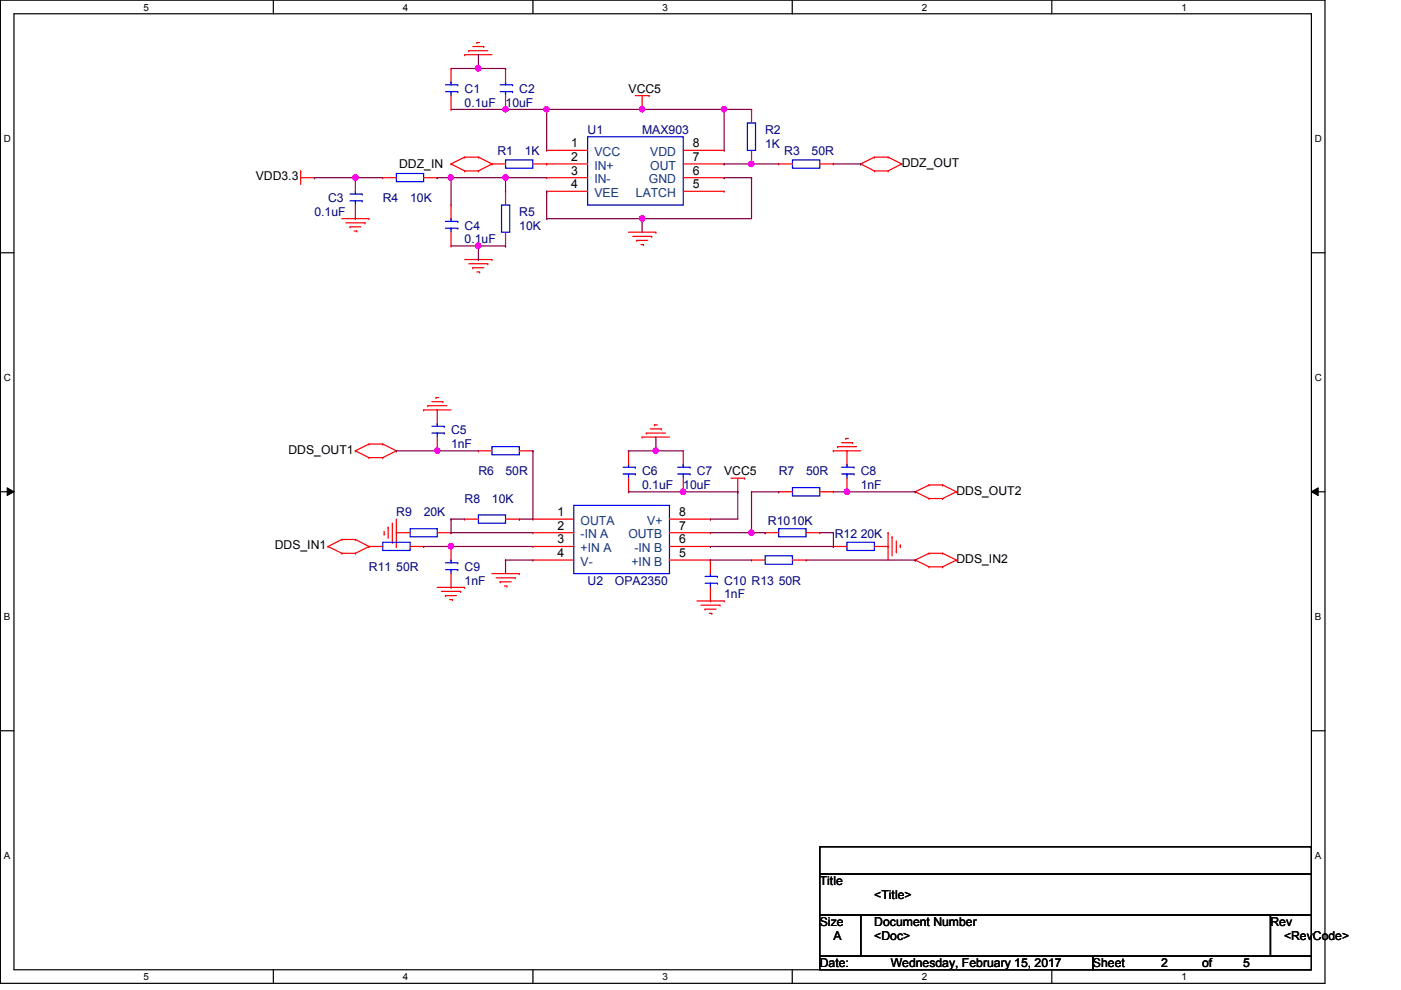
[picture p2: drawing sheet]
<svg xmlns="http://www.w3.org/2000/svg" width="297mm" height="210mm" viewBox="0 0 297 210" stroke-linecap="round" stroke-linejoin="round" font-family="sans-serif">
<path d="M.1 0h280.8v208.5h-280.8zM3 2.9h275v202.7h-275z" fill="none" stroke="#000" stroke-width=".25"/>
<g fill="#fff">
<path d="M30.4 .3h1.2v2.4h-1.2z"/>
<path d="M30.4 205.9h1.2v2.3h-1.2z"/>
</g>
<path d="M58 0v2.9M58 205.6v2.9" fill="none" stroke="#000" stroke-width=".25"/>
<g fill="#fff">
<path d="M85.4 .3h1.2v2.4h-1.2z"/>
<path d="M85.4 205.9h1.2v2.3h-1.2z"/>
</g>
<path d="M113 0v2.9M113 205.6v2.9" fill="none" stroke="#000" stroke-width=".25"/>
<g fill="#fff">
<path d="M140.5 .3h1.1v2.4h-1.1z"/>
<path d="M140.5 205.9h1.1v2.3h-1.1z"/>
</g>
<path d="M168 0v2.9M168 205.6v2.9" fill="none" stroke="#000" stroke-width=".25"/>
<g fill="#fff">
<path d="M195.4 .3h1.2v2.4h-1.2z"/>
<path d="M195.4 205.9h1.2v2.3h-1.2z"/>
</g>
<path d="M223 0v2.9M223 205.6v2.9" fill="none" stroke="#000" stroke-width=".25"/>
<g fill="#fff">
<path d="M250.5 .3h1.1v2.4h-1.1z"/>
<path d="M250.5 205.9h1.1v2.3h-1.1z"/>
<path d="M.8 28.2h1.5v2.4h-1.5z"/>
<path d="M278.8 28.2h1.4v2.4h-1.4z"/>
<path d="M.8 78.9h1.5v2.3h-1.5z"/>
<path d="M278.8 78.9h1.4v2.3h-1.4z"/>
</g>
<path d="M.1 53.6h2.9M278 53.6h2.9" fill="none" stroke="#000" stroke-width=".25"/>
<g fill="#fff">
<path d="M.8 129.6h1.4v2.3h-1.4z"/>
<path d="M278.8 129.6h1.3v2.3h-1.3z"/>
</g>
<path d="M.1 104.3h2.9M278 104.3h2.9" fill="none" stroke="#000" stroke-width=".25"/>
<path d="M1.5 103.4l1.5 .9-1.5 .8zM278 104.3l1.5-.9v1.7z" fill="#000"/>
<path d="M1.5 103.4l1.5 .9-1.5 .8zM278 104.3l1.5-.9v1.7z" fill="none" stroke="#000" stroke-width=".21"/>
<g fill="#fff">
<path d="M.8 180.3h1.4v2.3h-1.4z"/>
<path d="M278.8 180.3h1.3v2.3h-1.3z"/>
</g>
<path d="M.1 154.9h2.9M278 154.9h2.9M173.8 179.5h104.2v5.8h-104.2zM173.8 185.3h104.2v8.7h-104.2zM173.8 194h8.7v8.7h-8.7zM182.5 194h86.9v8.7h-86.9zM269.4 194h8.6v8.7h-8.6zM173.8 202.7h57.9v2.9h-57.9zM231.7 202.7h46.3v2.9h-46.3z" fill="none" stroke="#000" stroke-width=".25"/>
<g fill="none" stroke="#f00" stroke-width=".25">
<path d="M95.6 14.5h.1M95.6 14.5v2.9M98.5 11.6h.1M98.5 11.6h5.8M99.4 10.8h.1M99.4 10.8h4M100.2 9.9h2.4M101.1 9h.1M101.1 9h.6M102.6 9.9h.1M107.2 14.5h.1M107.2 14.5v2.9"/>
<path d="M63.8 36.2h.1M63.8 37.7h2.9M63.8 36.2v2.9M66.7 37.7h.1M75.3 37.7h.1M75.3 37.7v2.9M81.1 37.7h.1M81.1 37.7h2.9M89.8 37.7h2.9M92.7 37.7h.1M95.6 34.8h.1M95.6 23.2h.1"/>
<path d="M95.6 34.8l2.9 1.4M95.6 20.3v2.9M98.5 33.3h.1M98.5 36.2h.1M98.5 33.3l-2.9 1.5M98.5 33.3h2.9M98.5 36.2h2.9M101.4 33.3h.1M101.4 36.2h.1M101.4 33.3l2.9 1.5M104.3 34.8h.1M104.3 34.8l-2.9 1.4"/>
<path d="M104.3 34.8h2.9M107.2 23.2h.1M107.2 20.3v2.9M113 34.8h11.6M115.9 31.9h.1M115.9 34.8h.1M115.9 37.7h.1M115.9 37.7h8.7M115.9 31.9h8.7M134.7 20.3h2.9M136.1 23.2h.1M136.1 20.3v2.9"/>
<path d="M137.6 20.3h.1M144.9 37.7h8.6M144.9 34.8h8.6M144.9 31.9h8.6M153.5 31.9h.1M153.5 34.8h.1M153.5 37.7h.1M159.3 23.2h.1M159.3 34.8h.1M159.3 23.2v2.9M159.3 31.9v2.9M165.1 34.8h.1"/>
<path d="M165.1 34.8h2.9M173.8 34.8h2.9M176.7 34.8h.1M182.5 34.8h.1M182.5 34.8l2.9 1.4M185.4 36.2h.1M185.4 33.3h.1M185.4 33.3h2.9M185.4 36.2h2.9M185.4 33.3l-2.9 1.5M188.3 36.2h.1M188.3 33.3h.1"/>
<path d="M188.3 33.3l2.9 1.5M191.2 34.8h.1M191.2 34.8l-2.9 1.4M72.5 46.4h5.7M73.3 47.2h4.1M74.2 48.1h.1M74.2 48.1h2.3M75.1 49h.5M75.3 46.4h.1M75.3 43.5v2.9M75.6 49h.1M77.4 47.2h.1"/>
<path d="M78.2 46.4h.1M95.6 52.2h.1M95.6 43.5h.1M95.6 43.5v2.9M95.6 49.2v3M98.5 55h5.8M99.4 55.9h4M100.2 56.8h.1M100.2 56.8h2.4M101.1 57.7h.6M101.7 57.7h.1M103.4 55.9h.1"/>
<path d="M104.3 55h.1M107.2 52.2h.1M107.2 40.6h.1M107.2 40.6v2.9M107.2 49.2v3M115.9 40.6h.1M115.9 40.6h8.7M133.3 49.2h5.8M134.2 50.1h4M135 51h.1M135 51h2.3M135.9 51.9h.5"/>
<path d="M136.4 51.9h.1M138.2 50.1h.1M139.1 49.2h.1M144.9 40.6h8.6M153.5 40.6h.1M75.3 95.6h.1M75.3 95.6l2.9 1.4M78.2 94.1h.1M78.2 97h.1M78.2 94.1l-2.9 1.5M78.2 94.1h2.9M78.2 97h2.9"/>
<path d="M81.1 94.1h.1M81.1 97h.1M81.1 94.1l2.9 1.5M84 95.6h.1M84 95.6l-2.9 1.4M89.8 86.9h.1M89.8 86.9h5.8M90.7 86h.1M90.7 86h4M91.6 85.2h2.3M92.5 84.3h.1M92.5 84.3h.5"/>
<path d="M92.7 95.6h.1M92.7 86.9h.1M92.7 86.9v2.9M92.7 92.7v2.9M93.9 85.2h.1M101.4 95.6h.1M101.4 95.6h2.9M110.1 95.6h2.9M113 95.6h.1M133.3 95.6h.1M133.3 95.6v2.9M136.1 92.7h.1"/>
<path d="M136.1 92.7h5.8M137 91.8h.1M137 91.8h4.1M137.9 90.9h2.3M138.8 90.1h.1M138.8 90.1h.6M140.2 90.9h.1M144.9 95.6h.1M144.9 95.6v2.9M176.7 95.6h.1M176.7 95.6h5.8M177.6 94.7h.1"/>
<path d="M177.6 94.7h4M178.4 93.9h2.4M179.3 93h.1M179.3 93h.6M179.6 95.6h.1M179.6 95.6v2.9M180.8 93.9h.1M69.6 115.9h.1M69.6 115.9l2.9 1.4M72.5 114.4h.1M72.5 117.3h.1M72.5 114.4l-2.9 1.5"/>
<path d="M72.5 114.4h2.8M72.5 117.3h2.8M75.3 114.4h.1M75.3 117.3h.1M75.3 114.4l2.9 1.5M78.2 115.9h.1M78.2 115.9l-2.9 1.4M78.2 115.9h2.9M81.4 113.2h.1M81.4 112.6v.6M82.3 111.8h.1M82.3 111.8v2.3"/>
<path d="M83.2 115h.1M83.2 110.9v4.1M84 115.9h.1M84 112.9h.1M84 110.1v5.8M84 112.9h2.9M86.9 115.9h2.9M89.8 115.9h.1M92.7 112.9h2.9M95.6 112.9h.1M95.6 115.9h.1M95.6 115.9v2.8"/>
<path d="M98.5 110.1h.1M98.5 110.1h2.9M107.2 110.1h2.9M110.1 110.1h.1M113 110.1h.1M113 112.9h.1M113 115.9h.1M113 118.7h.1M113 112.9h8.7M113 110.1h8.7M113 115.9h8.7M113 118.7h8.7"/>
<path d="M133.3 104.3h.1M133.3 101.4v2.9M141.9 112.9h8.7M141.9 110.1h8.7M141.9 115.9h8.7M141.9 118.7h8.7M144.9 104.3h.1M144.9 101.4v2.9M150.6 110.1h.1M150.6 112.9h.1M150.6 115.9h.1M150.6 118.7h.1"/>
<path d="M150.6 118.7v2.9M155 101.4h2.9M156.4 104.3h.1M156.4 101.4v2.9M157.9 101.4h.1M159.3 118.7h.1M159.3 118.7h2.9M162.2 112.9h.1M162.2 112.9h2.9M165.1 104.3h.1M165.1 104.3h2.9M168 118.7h2.9"/>
<path d="M170.9 118.7h.1M170.9 112.9h2.9M173.8 112.9h.1M173.8 104.3h2.9M176.7 104.3h.1M176.7 115.9h.1M176.7 115.9h2.9M179.6 104.3h.1M179.6 101.4v2.9M185.4 115.9h2.9M188.3 112.9h.1M188.3 115.9h.1"/>
<path d="M188.3 112.9v5.8M189.1 113.8h.1M189.1 113.8v4.1M190 117h.1M190 114.7v2.3M190.9 115.6h.1M190.9 115.6v.5M194.1 104.3h.1M194.1 118.7h.1M194.1 104.3l2.9 1.4M194.1 118.7l2.9 1.5M197 105.7h.1"/>
<path d="M197 102.8h.1M197 117.3h.1M197 117.3h2.9M197 105.7h2.9M197 102.8l-2.9 1.5M197 102.8h2.9M197 117.3l-2.9 1.4M199.9 105.7h.1M199.9 102.8h.1M199.9 117.3h.1M199.9 102.8l2.9 1.5M199.9 117.3l2.9 1.4"/>
<path d="M202.8 104.3h.1M202.8 118.7h.1M202.8 104.3l-2.9 1.4M202.8 118.7l-2.9 1.5M92.7 124.5h5.8M93.6 125.4h4.1M94.4 126.3h.1M94.4 126.3h2.4M95.3 127.1h.6M95.6 124.5h.1M95.6 121.6v2.9M95.9 127.1h.1"/>
<path d="M97.7 125.4h.1M98.5 124.5h.1M104.3 121.6h5.8M105.2 122.5h4M106 123.4h.1M106 123.4h2.4M106.9 124.2h.6M107.5 124.2h.1M109.2 122.5h.1M110.1 121.6h.1M147.7 127.4h5.8M148.6 128.3h4.1"/>
<path d="M149.5 129.2h.1M149.5 129.2h2.3M150.4 130h.5M150.6 127.4h.1M150.6 124.5v2.9M150.9 130h.1M152.7 128.3h.1M153.5 127.4h.1M197 120.2h.1M197 120.2h2.9M199.9 120.2h.1"/>
</g>
<g fill="none" stroke="#00f" stroke-width=".25">
<path d="M94.4 19.4h2.7M94.4 18h2.7M95.6 19.4h.1M95.6 17.4h.1M95.6 17.4v.6M95.6 19.4v.9M97.1 19.4h.1M97.1 18h.1M106 19.4h2.7M106 18h2.7M107.2 19.4h.1M107.2 17.4h.1"/>
<path d="M107.2 17.4v.6M107.2 19.4v.9M108.7 19.4h.1M108.7 18h.1M84 36.8h5.8v1.7h-5.8zM107.2 33.9h5.8v1.7h-5.8zM124.6 29h20.3v14.5h-20.3zM158.5 26.1h1.7v5.8h-1.7zM168 33.9h5.8v1.7h-5.8zM74.2 42.6h2.6M74.2 41.1h2.6M75.3 42.6h.1"/>
<path d="M75.3 40.6h.1M75.3 40.6v.5M75.3 42.6v.9M76.8 42.6h.1M76.8 41.1h.1M94.4 48.4h2.7M94.4 46.9h2.7M95.6 48.4h.1M95.6 46.4h.1M95.6 46.4v.5M95.6 48.4v.8M97.1 48.4h.1"/>
<path d="M97.1 46.9h.1M106.3 43.5h1.8v5.7h-1.8zM91.6 91.8h2.6M91.6 90.4h2.6M92.7 91.8h.1M92.7 89.8h.1M92.7 89.8v.6M92.7 91.8v.9M94.2 91.8h.1M94.2 90.4h.1M104.3 94.7h5.8v1.7h-5.8zM132.1 99.1h2.6"/>
<path d="M133.3 98.5h.1M133.3 98.5v.6M134.7 99.1h.1M143.7 99.1h2.6M144.9 98.5h.1M144.9 98.5v.6M146.3 99.1h.1M178.4 99.1h2.7M179.6 98.5h.1M179.6 98.5v.6M181.1 99.1h.1M81.1 115h5.8v1.7h-5.8z"/>
<path d="M86.9 112.1h5.8v1.7h-5.8zM94.4 119.3h2.7M95.6 118.7h.1M95.6 118.7v.6M97.1 119.3h.1M101.4 109.2h5.8v1.7h-5.8zM121.7 107.1h20.2v14.5h-20.2zM132.1 100.5h2.6M133.3 100.5h.1M133.3 100.5v.9M134.7 100.5h.1M143.7 100.5h2.6"/>
<path d="M144.9 100.5h.1M144.9 100.5v.9M146.3 100.5h.1M162.2 117.9h5.8v1.7h-5.8zM165.1 112.1h5.8v1.7h-5.8zM168 103.4h5.8v1.8h-5.8zM178.4 100.5h2.7M179.6 115h5.8v1.7h-5.8zM179.6 100.5h.1M179.6 100.5v.9M181.1 100.5h.1M94.4 120.8h2.7"/>
<path d="M95.6 120.8h.1M95.6 120.8v.8M97.1 120.8h.1M149.5 123.7h2.6M149.5 122.2h2.6M150.6 123.7h.1M150.6 121.6h.1M150.6 121.6v.6M150.6 123.7v.8M152.1 123.7h.1M152.1 122.2h.1"/>
</g>
<path d="M153.5 37.7h.1M153.5 37.7h5.8M159.3 37.7h.1M159.3 37.7v8.7h-43.4M115.9 46.4h.1M115.9 40.6h.1M115.9 40.6v5.8M136.1 46.4h.1" fill="none" stroke="#800040" stroke-width=".25"/>
<circle cx="136.1" cy="46.3" r=".56" fill="#f0f"/>
<circle cx="136.1" cy="46.3" r=".56" fill="none" stroke="#f0f" stroke-width=".25"/>
<path d="M115.9 23.2h.1M115.9 23.2v8.7M115.9 23.2h37.6M136.1 23.2h.1M153.5 23.2h.1M153.5 23.2v8.7M136.1 46.4h.1M136.1 46.4v2.8" fill="none" stroke="#800040" stroke-width=".25"/>
<circle cx="153.5" cy="23.2" r=".56" fill="#f0f"/>
<circle cx="153.5" cy="23.2" r=".56" fill="none" stroke="#f0f" stroke-width=".25"/>
<circle cx="136.1" cy="23.2" r=".56" fill="#f0f"/>
<circle cx="136.1" cy="23.2" r=".56" fill="none" stroke="#f0f" stroke-width=".25"/>
<path d="M95.6 37.7h.1M95.6 37.7h11.6" fill="none" stroke="#800040" stroke-width=".25"/>
<circle cx="95.6" cy="37.6" r=".56" fill="#f0f"/>
<circle cx="95.6" cy="37.6" r=".56" fill="none" stroke="#f0f" stroke-width=".25"/>
<path d="M95.6 37.7h.1M95.6 37.7v5.8M107.2 37.7h.1M107.2 37.7v2.9M107.2 37.7h8.7" fill="none" stroke="#800040" stroke-width=".25"/>
<circle cx="107.2" cy="37.6" r=".56" fill="#f0f"/>
<circle cx="107.2" cy="37.6" r=".56" fill="none" stroke="#f0f" stroke-width=".25"/>
<path d="M66.7 37.7h.1M66.7 37.7h8.6M92.7 37.7h.1M92.7 37.7h2.9M95.6 52.2h5.8M101.4 52.2h.1" fill="none" stroke="#800040" stroke-width=".25"/>
<circle cx="75.3" cy="37.6" r=".56" fill="#f0f"/>
<circle cx="75.3" cy="37.6" r=".56" fill="none" stroke="#f0f" stroke-width=".25"/>
<path d="M75.3 37.7h.1M75.3 37.7h5.8M95.6 23.2h20.3M107.2 23.2h.1M115.9 23.2h.1" fill="none" stroke="#800040" stroke-width=".25"/>
<circle cx="107.2" cy="23.2" r=".56" fill="#f0f"/>
<circle cx="107.2" cy="23.2" r=".56" fill="none" stroke="#f0f" stroke-width=".25"/>
<circle cx="115.9" cy="23.2" r=".56" fill="#f0f"/>
<circle cx="115.9" cy="23.2" r=".56" fill="none" stroke="#f0f" stroke-width=".25"/>
<path d="M95.6 14.5h5.8M101.4 14.5h.1M101.4 55h.1M107.2 52.2h.1M107.2 52.2h-5.8v2.8" fill="none" stroke="#800040" stroke-width=".25"/>
<circle cx="101.4" cy="52.1" r=".56" fill="#f0f"/>
<circle cx="101.4" cy="52.1" r=".56" fill="none" stroke="#f0f" stroke-width=".25"/>
<path d="M101.4 14.5h.1M101.4 11.6v2.9M101.4 14.5h5.8M107.2 14.5h.1" fill="none" stroke="#800040" stroke-width=".25"/>
<circle cx="101.4" cy="14.5" r=".56" fill="#f0f"/>
<circle cx="101.4" cy="14.5" r=".56" fill="none" stroke="#f0f" stroke-width=".25"/>
<path d="M153.5 23.2h.1M153.5 34.8h.1M153.5 23.2h5.8M153.5 34.8h5.8" fill="none" stroke="#800040" stroke-width=".25"/>
<circle cx="159.3" cy="34.8" r=".56" fill="#f0f"/>
<circle cx="159.3" cy="34.8" r=".56" fill="none" stroke="#f0f" stroke-width=".25"/>
<g fill="none" stroke="#800040" stroke-width=".25">
<path d="M159.3 34.8h.1M159.3 34.8h5.8M176.7 34.8h5.8M182.5 34.8h.1M133.3 95.6h.1M133.3 95.6h11.6M139.1 95.6h.1M139.1 92.7v2.9M107.2 118.7h.1M107.2 118.7h5.8M107.2 118.7v2.9M150.6 110.1h.1"/>
<path d="M156.4 104.3h.1M156.4 104.3v5.8h-5.8"/>
</g>
<circle cx="139" cy="95.5" r=".56" fill="#f0f"/>
<circle cx="139" cy="95.5" r=".56" fill="none" stroke="#f0f" stroke-width=".25"/>
<path d="M113 95.6h.1M113 95.6v14.5h-2.9M89.8 115.9h.1M89.8 115.9h23.2M95.6 110.1h.1M95.6 112.9h.1M95.6 115.9h.1M95.6 110.1h2.9M95.6 110.1v2.8M95.6 112.9h17.4M110.1 110.1h.1" fill="none" stroke="#800040" stroke-width=".25"/>
<circle cx="95.6" cy="115.8" r=".56" fill="#f0f"/>
<circle cx="95.6" cy="115.8" r=".56" fill="none" stroke="#f0f" stroke-width=".25"/>
<path d="M84 95.6h.1M84 95.6h8.7" fill="none" stroke="#800040" stroke-width=".25"/>
<circle cx="92.7" cy="95.5" r=".56" fill="#f0f"/>
<circle cx="92.7" cy="95.5" r=".56" fill="none" stroke="#f0f" stroke-width=".25"/>
<path d="M92.7 95.6h.1M92.7 95.6h8.7M133.3 104.3h.1M133.3 104.3h23.1M144.9 104.3h.1" fill="none" stroke="#800040" stroke-width=".25"/>
<circle cx="144.8" cy="104.2" r=".56" fill="#f0f"/>
<circle cx="144.8" cy="104.2" r=".56" fill="none" stroke="#f0f" stroke-width=".25"/>
<path d="M150.6 115.9h.1M150.6 115.9h26.1M150.6 112.9h8.7M159.3 112.9h.1M159.3 104.3h.1M159.3 104.3v8.6M173.8 112.9h2.9M176.7 112.9h.1M176.7 115.9h.1M176.7 112.9v3" fill="none" stroke="#800040" stroke-width=".25"/>
<circle cx="159.3" cy="112.9" r=".56" fill="#f0f"/>
<circle cx="159.3" cy="112.9" r=".56" fill="none" stroke="#f0f" stroke-width=".25"/>
<path d="M159.3 104.3h5.8M159.3 112.9h2.9M162.2 112.9h.1M165.1 104.3h.1M176.7 104.3h2.9M179.6 104.3h.1" fill="none" stroke="#800040" stroke-width=".25"/>
<circle cx="179.6" cy="104.2" r=".56" fill="#f0f"/>
<circle cx="179.6" cy="104.2" r=".56" fill="none" stroke="#f0f" stroke-width=".25"/>
<path d="M150.6 118.7h.1M150.6 118.7h8.7M170.9 118.7h23.2M179.6 104.3h14.5M194.1 104.3h.1M194.1 118.7h.1" fill="none" stroke="#800040" stroke-width=".25"/>
<circle cx="136.1" cy="46.3" r=".56" fill="#f0f"/>
<circle cx="136.1" cy="46.3" r=".56" fill="none" stroke="#f0f" stroke-width=".25"/>
<circle cx="153.5" cy="23.2" r=".56" fill="#f0f"/>
<circle cx="153.5" cy="23.2" r=".56" fill="none" stroke="#f0f" stroke-width=".25"/>
<circle cx="136.1" cy="23.2" r=".56" fill="#f0f"/>
<circle cx="136.1" cy="23.2" r=".56" fill="none" stroke="#f0f" stroke-width=".25"/>
<circle cx="95.6" cy="37.6" r=".56" fill="#f0f"/>
<circle cx="95.6" cy="37.6" r=".56" fill="none" stroke="#f0f" stroke-width=".25"/>
<circle cx="107.2" cy="37.6" r=".56" fill="#f0f"/>
<circle cx="107.2" cy="37.6" r=".56" fill="none" stroke="#f0f" stroke-width=".25"/>
<circle cx="75.3" cy="37.6" r=".56" fill="#f0f"/>
<circle cx="75.3" cy="37.6" r=".56" fill="none" stroke="#f0f" stroke-width=".25"/>
<circle cx="107.2" cy="23.2" r=".56" fill="#f0f"/>
<circle cx="107.2" cy="23.2" r=".56" fill="none" stroke="#f0f" stroke-width=".25"/>
<circle cx="115.9" cy="23.2" r=".56" fill="#f0f"/>
<circle cx="115.9" cy="23.2" r=".56" fill="none" stroke="#f0f" stroke-width=".25"/>
<circle cx="101.4" cy="52.1" r=".56" fill="#f0f"/>
<circle cx="101.4" cy="52.1" r=".56" fill="none" stroke="#f0f" stroke-width=".25"/>
<circle cx="101.4" cy="14.5" r=".56" fill="#f0f"/>
<circle cx="101.4" cy="14.5" r=".56" fill="none" stroke="#f0f" stroke-width=".25"/>
<circle cx="159.3" cy="34.8" r=".56" fill="#f0f"/>
<circle cx="159.3" cy="34.8" r=".56" fill="none" stroke="#f0f" stroke-width=".25"/>
<circle cx="139" cy="95.5" r=".56" fill="#f0f"/>
<circle cx="139" cy="95.5" r=".56" fill="none" stroke="#f0f" stroke-width=".25"/>
<circle cx="95.6" cy="115.8" r=".56" fill="#f0f"/>
<circle cx="95.6" cy="115.8" r=".56" fill="none" stroke="#f0f" stroke-width=".25"/>
<circle cx="92.7" cy="95.5" r=".56" fill="#f0f"/>
<circle cx="92.7" cy="95.5" r=".56" fill="none" stroke="#f0f" stroke-width=".25"/>
<circle cx="144.8" cy="104.2" r=".56" fill="#f0f"/>
<circle cx="144.8" cy="104.2" r=".56" fill="none" stroke="#f0f" stroke-width=".25"/>
<circle cx="159.3" cy="112.9" r=".56" fill="#f0f"/>
<circle cx="159.3" cy="112.9" r=".56" fill="none" stroke="#f0f" stroke-width=".25"/>
<circle cx="179.6" cy="104.2" r=".56" fill="#f0f"/>
<circle cx="179.6" cy="104.2" r=".56" fill="none" stroke="#f0f" stroke-width=".25"/>
<g font-size="2.6" fill="#000080">
<text x="98.5" y="19.7">C1</text>
<text x="98.5" y="22.6">0.1uF</text>
<text x="107.2" y="22.6">10uF</text>
<text x="110.1" y="19.7">C2</text>
<text x="124.6" y="28.4">U1</text>
<text x="136.1" y="28.4">MAX903</text>
<text x="162.2" y="28.4">R2</text>
<text x="105.4" y="32.8">R1</text>
<text x="111.2" y="32.8">1K</text>
<text x="162.2" y="31.3">1K</text>
<text x="166.3" y="32.8">R3</text>
<text x="172.1" y="32.8">50R</text>
<text x="66.7" y="45.8">0.1uF</text>
<text x="69.6" y="42.9">C3</text>
<text x="81.1" y="42.9">R4</text>
<text x="86.9" y="42.9">10K</text>
<text x="110.1" y="45.8">R5</text>
<text x="98.5" y="48.7">C4</text>
<text x="98.5" y="51.6">0.1uF</text>
<text x="110.1" y="48.7">10K</text>
<text x="95.6" y="92.1">C5</text>
<text x="95.6" y="95">1nF</text>
<text x="101.4" y="100.8">R6</text>
<text x="107.2" y="100.8">50R</text>
<text x="136.1" y="100.8">C6</text>
<text x="147.7" y="100.8">C7</text>
<text x="165.1" y="100.8">R7</text>
<text x="170.9" y="100.8">50R</text>
<text x="182.5" y="100.8">C8</text>
<text x="98.5" y="106.6">R8</text>
<text x="104.3" y="106.6">10K</text>
<text x="136.1" y="103.7">0.1uF</text>
<text x="144.9" y="103.7">10uF</text>
<text x="182.5" y="103.7">1nF</text>
<text x="84" y="109.5">R9</text>
<text x="89.8" y="109.5">20K</text>
<text x="162.8" y="111.2">R1010K</text>
<text x="177" y="114.1">R12 20K</text>
<text x="78.2" y="121.1">R11 50R</text>
<text x="98.5" y="121.1">C9</text>
<text x="98.5" y="124">1nF</text>
<text x="124.6" y="124">U2</text>
<text x="130.4" y="124">OPA2350</text>
<text x="153.5" y="124">C10 R13 50R</text>
<text x="153.5" y="126.9">1nF</text>
</g>
<g font-size="2.6">
<text x="133.3" y="19.7">VCC5</text>
<text x="84.6" y="35.6">DDZ_IN</text>
<text x="121.1" y="31.2">1</text>
<text x="121.1" y="34.1">2</text>
<text x="146.9" y="31.2">8</text>
<text x="146.9" y="34.1">7</text>
<text x="191.2" y="35.3">DDZ_OUT</text>
<text x="54.2" y="38.3">VDD3.3</text>
<text x="121.1" y="37">3</text>
<text x="121.1" y="39.9">4</text>
<text x="146.9" y="37">6</text>
<text x="146.9" y="39.9">5</text>
<text x="61.2" y="96.2">DDS_OUT1</text>
<text x="153.5" y="100.8">VCC5</text>
<text x="202.8" y="104.9">DDS_OUT2</text>
<text x="118.2" y="109.4">1</text>
<text x="118.2" y="112.3">2</text>
<text x="144" y="109.4">8</text>
<text x="144" y="112.3">7</text>
<text x="58.2" y="116.5">DDS_IN1</text>
<text x="118.2" y="115.2">3</text>
<text x="118.2" y="118.1">4</text>
<text x="144" y="115.2">6</text>
<text x="144" y="118.1">5</text>
<text x="202.8" y="119.3">DDS_IN2</text>
<text x="173.8" y="187.7">Title</text>
<text x="185.4" y="190.6">&lt;Title&gt;</text>
<text x="173.8" y="196.3">Size</text>
<text x="185.4" y="196.3">Document Number</text>
<text x="269.4" y="196.3">Rev</text>
<text x="176.7" y="199.3">A</text>
<text x="185.4" y="199.3">&lt;Doc&gt;</text>
<text x="272.2" y="199.3">&lt;RevCode&gt;</text>
<text x="173.8" y="205.1">Date:</text>
<text x="188.8" y="205.1">Wednesday, February 15, 2017</text>
<text x="231.7" y="205.1">Sheet</text>
<text x="246.2" y="205.1">2</text>
<text x="254.9" y="205.1">of</text>
<text x="263.6" y="205.1">5</text>
</g>
<g font-size="2.6" fill="#004080">
<text x="126" y="33.1">VCC</text>
<text x="126" y="35.9">IN+</text>
<text x="137.9" y="33.1">VDD</text>
<text x="137.9" y="35.9">OUT</text>
<text x="126" y="38.9">IN-</text>
<text x="126" y="41.7">VEE</text>
<text x="134.8" y="41.7">LATCH</text>
<text x="137.6" y="38.9">GND</text>
<text x="123.1" y="111.3">OUTA</text>
<text x="137.2" y="111.3">V+</text>
<text x="123.1" y="114.1">-IN A</text>
<text x="123.1" y="117.1">+IN A</text>
<text x="123.1" y="119.9">V-</text>
<text x="133.2" y="114.1">OUTB</text>
<text x="133.9" y="119.9">+IN B</text>
<text x="134.5" y="117.1">-IN B</text>
</g>
<g font-size="2.1">
<text x="30.4" y="2.2">5</text>
<text x="85.4" y="2.2">4</text>
<text x="140.5" y="2.2">3</text>
<text x="195.4" y="2.2">2</text>
<text x="250.5" y="2.2">1</text>
<text x=".8" y="30.1">D</text>
<text x="278.8" y="30.1">D</text>
<text x=".8" y="80.8">C</text>
<text x="278.8" y="80.8">C</text>
<text x=".8" y="131.5">B</text>
<text x="278.8" y="131.5">B</text>
<text x=".8" y="182.2">A</text>
<text x="278.8" y="182.2">A</text>
<text x="30.4" y="207.8">5</text>
<text x="85.4" y="207.8">4</text>
<text x="140.5" y="207.8">3</text>
<text x="195.4" y="207.8">2</text>
<text x="250.5" y="207.8">1</text>
</g>
</svg>
